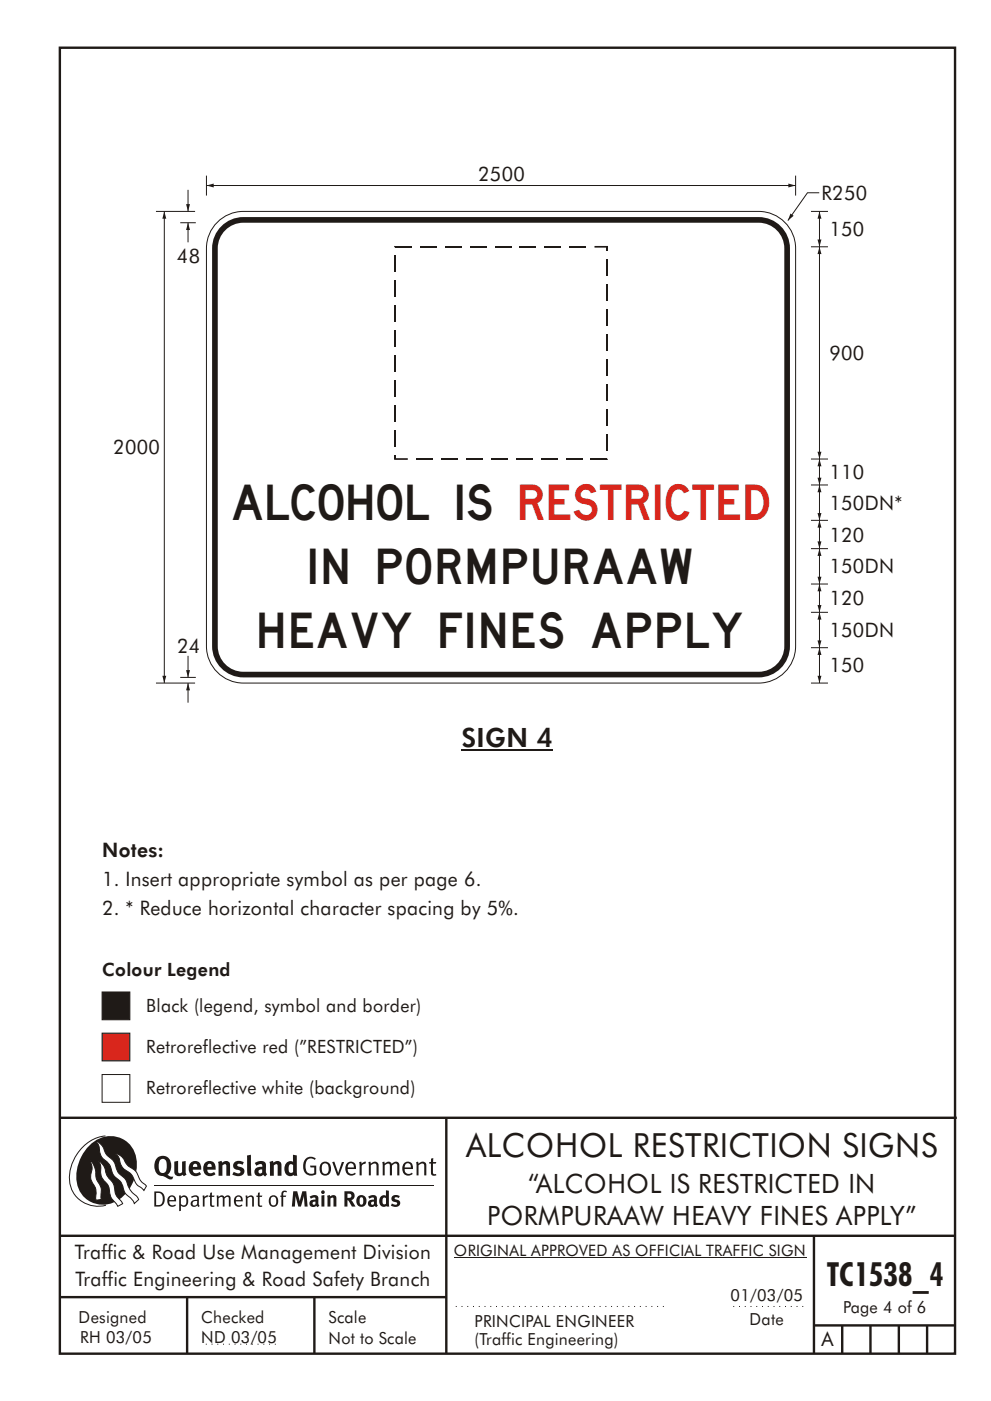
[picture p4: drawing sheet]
<svg xmlns="http://www.w3.org/2000/svg" width="210mm" height="297mm" viewBox="0 0 210 297" stroke-linecap="round" stroke-linejoin="round" font-family="sans-serif">
<g fill="none" stroke="#1f1a17" stroke-width=".51">
<path d="M12.7 10.1h189.9v276.9h-189.9zM12.7 237h190.3M94.7 236.9v50.1M12.7 262h190M12.7 275h82M39.7 275v12M66.7 275v12M172.7 262v25M172.7 281h30M178.7 281v6M184.7 281v6M190.7 281v6"/>
<path d="M196.7 281v6"/>
</g>
<path d="M96.7 277h45M155.6 277h14.9M43.7 285h15" fill="none" stroke="#1f1a17" stroke-width=".21" stroke-dasharray=".2 1" stroke-linecap="butt"/>
<path d="M96.3 266.7h74.7" fill="none" stroke="#1f1a17" stroke-width=".21"/>
<g fill="#1f1a17">
<path d="M64.9 245.6a1.61 1.61 0 0 1 2.1 0l-.2 .3a1.17 1.17 0 0 0-1.4-.2 1.17 1.17 0 0 0-.6 1.3 1.42 1.42 0 0 0 1.2 1.9l.7-.2v-1.2h-.8l-.1-.4h1.3v1.9a1.82 1.82 0 0 1-2.2-.1 1.82 1.82 0 0 1-.6-2.1l.2-.7z" fill-rule="evenodd"/>
<path d="M68.2 246.5a1.77 1.77 0 0 0 .4 2.7 1.39 1.39 0 0 0 1.4-.5 1.39 1.39 0 0 0 .2-1.5 1.19 1.19 0 0 0-2-.7zM68.5 246.8a.83 .83 0 0 1 1 .1 .83 .83 0 0 1 .2 1 .75 .75 0 0 1-.6 1 .75 .75 0 0 1-.8-.8v-.9z" fill-rule="evenodd"/>
<path d="M70.5 246.4l.4-.1 .8 2.4 .8-2.3h.5l-1.1 2.8h-.4z" fill-rule="evenodd"/>
<path d="M73.6 246.7a1.74 1.74 0 0 0 .5 2.5h.9l.5-.3-.2-.3a.89 .89 0 0 1-1.1 .2 .89 .89 0 0 1-.4-.9h1.7a1.15 1.15 0 0 0-.4-1.4 1.15 1.15 0 0 0-1.5 .2zM74 246.9a.67 .67 0 0 1 .8-.2 .67 .67 0 0 1 .3 .8h-1.3z" fill-rule="evenodd"/>
<path d="M76.2 246.4l.4-.1 .1 .4 .5-.4h.5l-.2 .5a.61 .61 0 0 0-.8 .6v1.8h-.4z" fill-rule="evenodd"/>
<path d="M78.1 246.4l.5-.1 .1 .4a.89 .89 0 0 1 .9-.4 .89 .89 0 0 1 .7 .7v2.2h-.4v-2.2l-.1-.2-.3-.1-.8 .4v2.1h-.4z" fill-rule="evenodd"/>
<path d="M81.1 246.4l.4-.1 .1 .4a.83 .83 0 0 1 .8-.4 .83 .83 0 0 1 .7 .5 .86 .86 0 0 1 .9-.5 .86 .86 0 0 1 .7 .7v2.2h-.4l-.1-2.3a.5 .5 0 0 0-.8 0l-.2 .2v2.1h-.5v-2.2l-.4-.3-.7 .4v2.1h-.4z" fill-rule="evenodd"/>
<path d="M85.7 246.7a1.74 1.74 0 0 0 .5 2.5h.9l.5-.3-.2-.3a.89 .89 0 0 1-1.1 .2 .89 .89 0 0 1-.4-.9h1.7a1.15 1.15 0 0 0-.5-1.4 1.15 1.15 0 0 0-1.4 .2zM86 246.9a.67 .67 0 0 1 .9-.2 .67 .67 0 0 1 .3 .8h-1.3z" fill-rule="evenodd"/>
<path d="M88.3 246.4l.4-.1 .1 .4a.89 .89 0 0 1 .9-.4 .89 .89 0 0 1 .8 .7v2.2h-.5v-2.2l-.1-.2-.3-.1-.8 .4v2.1h-.4z" fill-rule="evenodd"/>
<path d="M91.5 245.6l.4-.1v.9h.7l-.2 .3h-.5v2.1l.1 .1h.5l.1 .3a.71 .71 0 0 1-1.2-.6v-1.9h-.3v-.3h.3z" fill-rule="evenodd"/>
<path d="M37 246.3l.8-.2v2a.46 .46 0 0 0 .2 .6 .46 .46 0 0 0 .6-.2v-2.2l.8-.2v2.4l.2 .5-.6 .4-.2-.3a1.03 1.03 0 0 1-1.2 .2 1.03 1.03 0 0 1-.6-1z" fill-rule="evenodd"/>
<path d="M40.4 246.6a1.64 1.64 0 0 0 0 2.3 1.64 1.64 0 0 0 2.3 .1l-.4-.5a.78 .78 0 0 1-.9 .3 .78 .78 0 0 1-.5-.8h1.8a1.37 1.37 0 0 0-.6-1.6 1.37 1.37 0 0 0-1.7 .2zM41.1 246.9a.48 .48 0 0 1 .6-.1 .48 .48 0 0 1 .2 .6h-1z" fill-rule="evenodd"/>
<path d="M43.5 246.6a1.65 1.65 0 0 0-.2 2 1.65 1.65 0 0 0 1.9 .7l.5-.3-.3-.5a.78 .78 0 0 1-.9 .3 .78 .78 0 0 1-.5-.8h1.8a1.37 1.37 0 0 0-.6-1.6 1.37 1.37 0 0 0-1.7 .2zM44.1 246.9a.48 .48 0 0 1 .6-.1 .48 .48 0 0 1 .2 .6h-.9z" fill-rule="evenodd"/>
<path d="M46.3 246.3l.7-.2 .1 .4a.95 .95 0 0 1 1-.3 .95 .95 0 0 1 .7 .8v2.3h-.8v-2.3l-.3-.2-.5 .3v2.2h-.8z" fill-rule="evenodd"/>
<path d="M49.7 246.5a1.73 1.73 0 0 1 2-.1l-.2 .6-.6-.2a.42 .42 0 0 0-.6 .2l.2 .3a1.23 1.23 0 0 1 1.4 1 1.47 1.47 0 0 1-2.3 .9l-.3-.2 .3-.6 .7 .4a.47 .47 0 0 0 .7-.4 .87 .87 0 0 0-1-.5l-.4-.2-.1-.4z" fill-rule="evenodd"/>
<path d="M54.1 246.6l.3 .6 .3-.2a.62 .62 0 0 1 .9 0l.1 .4a1.21 1.21 0 0 0-1.4 .3 1.21 1.21 0 0 0-.1 1.3 1.19 1.19 0 0 0 1.6 .1l.5 .3 .4-.4-.3-.4v-1.4a.96 .96 0 0 0-1.3-1zM55 248l.6-.1v.7a.43 .43 0 0 1-.6 .1 .43 .43 0 0 1 0-.7z" fill-rule="evenodd"/>
<path d="M57.2 246.3l.7-.2 .1 .4a.95 .95 0 0 1 1-.3 .95 .95 0 0 1 .7 .8v2.3h-.8v-2.3l-.2-.2-.6 .3v2.2h-.8z" fill-rule="evenodd"/>
<path d="M62.2 244.8v1.5a1.29 1.29 0 0 0-1.4 .2 1.29 1.29 0 0 0-.5 1.3 1.24 1.24 0 0 0 .6 1.4 1.24 1.24 0 0 0 1.4-.1l.1 .2h.7l-.1-4.3zM61.5 246.9l.4-.1 .3 .2v1.5l-.3 .1a.48 .48 0 0 1-.6-.4 1.52 1.52 0 0 1 .2-1.3z" fill-rule="evenodd"/>
<path d="M52.4 245l.8-.2 .2 4.5h-.8l-.1-.2z" fill-rule="evenodd"/>
</g>
<path d="M22.4 240.8a9 9 0 0 0-7.4 10.9 6.2 6.2 0 0 0 7.5 3.8M32.7 251.4h59.4" fill="none" stroke="#1f1a17" stroke-width=".21"/>
<path d="M19.1 242.7a5.7 5.7 0 0 1 6.5-1.4 5.7 5.7 0 0 1 3.4 5.7 8.6 8.6 0 0 1-6.2 8.3 5.7 5.7 0 0 1-6.5-7 9.9 9.9 0 0 1 2.8-5.6z" fill-rule="evenodd" fill="#1f1a17"/>
<path d="M24.5 244.5a3.1 3.1 0 0 1 2.3 2.2l.7 .7a3.2 3.2 0 0 1 2 2.4l.4 .6 1.2 1.1-.6 .9-.2-.3a3.5 3.5 0 0 1-1.9-2.1 3.8 3.8 0 0 0-2.1-2.1 3.5 3.5 0 0 1-1-2.3zM20.4 241.9a3.4 3.4 0 0 1 1.9 2.5l.7 .8a3.3 3.3 0 0 1 1.7 2.6 4.4 4.4 0 0 0 1.7 2l.3 .3a6.1 6.1 0 0 0 2.5 3.7l.2 .5-.9 .9a6.1 6.1 0 0 0-1.9-2.2l-.4-.8a3.6 3.6 0 0 0-1.9-2.8l-.6-1a3.6 3.6 0 0 0-1.9-2.8 3.7 3.7 0 0 1-.8-2.4zM21 246.1a3.4 3.4 0 0 1 1.5 2.8l.6 .9a3.8 3.8 0 0 1 1.4 3.1l.3 .7 1.2 1.6-1 .6-.5-.8a3.2 3.2 0 0 1-1.3-2.8 4.3 4.3 0 0 0-1.4-2.2 4.7 4.7 0 0 1-.5-2.9zM19.2 246.1a5.1 5.1 0 0 1 1.2 3.7l.3 .7a3.1 3.1 0 0 1 .7 3l.1 .8-1.1 .2-.1-.8a3.5 3.5 0 0 0-.9-3.2 3.6 3.6 0 0 1 .1-2.6z" fill-rule="evenodd" fill="#fff" stroke="#1f1a17" stroke-width=".21"/>
<g fill="#1f1a17">
<path d="M33.4 245.5a2.51 2.51 0 0 0 .4 3.7l.8 .1a2.78 2.78 0 0 0 2 .7l.2-.5h-.6l-.7-.4a2.56 2.56 0 0 0 0-3.8 1.83 1.83 0 0 0-2.1 .2zM34 245.9a.87 .87 0 0 1 1 0 .87 .87 0 0 1 .4 .9v.4a1.17 1.17 0 0 1-.9 1.5l-.3-.1a2.38 2.38 0 0 1-.2-2.7z" fill-rule="evenodd"/>
<path d="M33.1 252.9v2.6a1.12 1.12 0 0 0 1.2-.3 1.12 1.12 0 0 0 .2-1.2l-.1-.5-.3-.4zM32.7 252.6h1.1a1.67 1.67 0 0 1 1.2 1.7 1.67 1.67 0 0 1-1.3 1.5h-1zM36.1 253.9l-.2 .5h1.1a.55 .55 0 0 0-.3-.6 .55 .55 0 0 0-.6 .1zM35.8 253.8a.95 .95 0 0 1 1.2-.2 .95 .95 0 0 1 .4 1.1h-1.5a.72 .72 0 0 0 .4 .8 .72 .72 0 0 0 .9-.2l.1 .3a1.15 1.15 0 0 1-1.5 0 1.15 1.15 0 0 1-.2-1.5zM38.4 254.1v1.2a.7 .7 0 0 0 .9 .1 .7 .7 0 0 0 .2-.9 .61 .61 0 0 0-.4-.7 .61 .61 0 0 0-.7 .3zM38 253.5l.3-.1 .1 .4a.95 .95 0 0 1 1.2-.2 .95 .95 0 0 1 .3 1.2 .92 .92 0 0 1-.5 1 .92 .92 0 0 1-1-.2v1.1l-.4 .1zM40.9 254.8a.5 .5 0 0 0 .2 .8 .5 .5 0 0 0 .7-.4v-.6zM40.5 253.7a1 1 0 0 1 1.7 .3v1.4l.2 .2-.2 .3-.3-.3a.78 .78 0 0 1-1.4-.1 .78 .78 0 0 1 .8-1.1h.5a.58 .58 0 0 0-.3-.7 .58 .58 0 0 0-.7 .3zM43 253.5l.3-.1 .1 .4 .3-.3 .5-.1-.2 .4a.52 .52 0 0 0-.6 .6v1.4h-.4zM44.6 252.9l.4-.1-.1 .7h.6l-.1 .3h-.5v1.5a.35 .35 0 0 0 .6 .3v.2a.57 .57 0 0 1-.6 .1 .57 .57 0 0 1-.3-.5v-1.6h-.3v-.3h.3zM45.9 253.5l.4-.1 .1 .4 .2-.2a.64 .64 0 0 1 1 .2 .7 .7 0 0 1 .8-.4 .7 .7 0 0 1 .5 .7v1.7h-.3v-1.7l-.3-.3-.7 .3v1.7h-.3v-1.6a.38 .38 0 0 0-.3-.5 .38 .38 0 0 0-.5 .2l-.1 .2v1.7h-.4zM50.2 253.9l-.2 .5h1.1a.55 .55 0 0 0-.2-.6 .55 .55 0 0 0-.7 .1zM49.9 253.8a.95 .95 0 0 1 1.2-.2 .95 .95 0 0 1 .4 1.1h-1.5a.72 .72 0 0 0 .4 .8 .72 .72 0 0 0 .9-.2l.1 .3a1.15 1.15 0 0 1-1.5 0 1.15 1.15 0 0 1-.2-1.5zM52.1 253.5l.3-.1 .1 .4a.72 .72 0 0 1 .8-.4 .72 .72 0 0 1 .6 .7v1.7h-.4v-1.6a.45 .45 0 0 0-.3-.5 .45 .45 0 0 0-.5 .3l-.2 .1v1.7h-.3zM54.7 252.9l.4-.1v.7h.6l-.1 .3h-.5v1.5a.35 .35 0 0 0 .5 .3v.2a.57 .57 0 0 1-.6 .1 .57 .57 0 0 1-.3-.5v-1.6h-.3v-.3h.3zM57.6 253.9l-.2 .7a.65 .65 0 0 0 .3 .8 .65 .65 0 0 0 .8-.2l.1-.1a.93 .93 0 0 0-.7-1.4zM57.3 253.7a1.12 1.12 0 0 1 1.4 .1 1.12 1.12 0 0 1 .3 1.4 1.01 1.01 0 0 1-1.3 .6 1.01 1.01 0 0 1-.7-1.2zM59.9 252.6l.5-.2 .5 .2-.1 .2-.4-.1-.3 .2v.6h.6l-.1 .3h-.5v2h-.4v-2h-.2v-.3h.2zM62.2 252.6l-.3 3.2h.7l.1-2.3 .6 2.3h.6l.6-2.3 .1 2.3h.7l-.3-3.2h-.9l-.5 2.1-.5-2.1zM65.7 253.7l.3 .5a.51 .51 0 0 1 .5-.4 .51 .51 0 0 1 .4 .4v.1a.88 .88 0 0 0-1.1 .4 .88 .88 0 0 0 .2 1.1 .9 .9 0 0 0 1.1-.2l.3 .3 .4-.3-.2-.3v-1.1a.87 .87 0 0 0-.5-.8 .87 .87 0 0 0-1 .1zM66.4 254.8h.5v.5l-.1 .1h-.3l-.2-.1zM68.2 253.5v2.3h.6v-2.4zM68.1 252.8a.4 .4 0 0 0 .8 0 .4 .4 0 0 0-.8 0zM69.4 253.5l.1 2.3h.6v-1.7a.33 .33 0 0 1 .4-.2 .33 .33 0 0 1 .3 .4v1.5h.6v-1.7a.75 .75 0 0 0-.6-.7 .75 .75 0 0 0-.8 .3v-.3zM73.1 252.6v3.2h.6v-1.3l.3 .2 .7 1.1h.7l-.9-1.4a.94 .94 0 0 0 .7-1 .94 .94 0 0 0-.9-.8zM73.7 253.1a.51 .51 0 0 1 .8 .1 .51 .51 0 0 1-.2 .7l-.6 .1zM75.9 253.7a1.19 1.19 0 0 0-.1 1.7 1.19 1.19 0 0 0 1.8 0 1.19 1.19 0 0 0-.1-1.6 1.19 1.19 0 0 0-1.6-.1zM76.5 253.9l.2-.1a.99 .99 0 0 1 0 1.6 1.06 1.06 0 0 1-.2-1.5zM78.1 253.7l.3 .5a.51 .51 0 0 1 .5-.4 .51 .51 0 0 1 .5 .4v.1a.88 .88 0 0 0-1.2 .4 .88 .88 0 0 0 .2 1.1 .9 .9 0 0 0 1.1-.2l.3 .3 .4-.3-.2-.3v-1.1a.87 .87 0 0 0-.5-.8 .87 .87 0 0 0-1 .1zM78.9 254.8h.4v.5l-.1 .1h-.3l-.1-.1zM81.9 252.4v1.1a1.2 1.2 0 0 0-1.4 .6 1.2 1.2 0 0 0 .2 1.4l.5 .4 .8-.2v.1h.6l-.1-3.3zM81.4 253.9l.5 .2-.1 1.2a.46 .46 0 0 1-.5-.1 .46 .46 0 0 1-.1-.5zM83.3 253.6a.79 .79 0 0 0-.1 .9 .79 .79 0 0 0 .9 .4 .33 .33 0 0 1 0 .5 .33 .33 0 0 1-.5 0l-.4-.2-.3 .4a1.15 1.15 0 0 0 1.2 .3 1.15 1.15 0 0 0 .8-1 1.49 1.49 0 0 0-1.2-.8 .4 .4 0 0 1 .3-.3 .4 .4 0 0 1 .4 .1l.2 .1 .2-.4a1.47 1.47 0 0 0-1.5 0z" fill-rule="evenodd"/>
</g>
<path d="M21.7 219h5.9v5.9h-5.9z" fill-rule="evenodd" fill="#d9261c" stroke="#1f1a17" stroke-width=".21"/>
<path d="M98 159h19.4" fill="none" stroke="#1f1a17" stroke-width=".26"/>
<path d="M21.7 210.3h5.9v5.9h-5.9z" fill-rule="evenodd" fill="#1f1a17" stroke="#1f1a17" stroke-width=".21"/>
<g fill="#fff" stroke="#1f1a17" stroke-width=".21">
<path d="M21.7 227.8h5.9v5.9h-5.9z" fill-rule="evenodd"/>
<path d="M46.1 47.1a7.8 7.8 0 0 1 5.5-2.3h109.4a7.8 7.8 0 0 1 7.8 7.8v84.4a7.8 7.8 0 0 1-7.8 7.8h-109.4a7.8 7.8 0 0 1-7.8-7.8v-84.4a7.8 7.8 0 0 1 2.3-5.5z" fill-rule="evenodd"/>
</g>
<path d="M47.3 47.7a6.6 6.6 0 0 1 4.3-1.7h109.4a6.6 6.6 0 0 1 6.6 6.6v84.4a6.6 6.6 0 0 1-6.6 6.6h-109.4a6.6 6.6 0 0 1-6.6-6.6v-84.4a6.6 6.6 0 0 1 2.3-4.9z" fill-rule="evenodd" fill="#1f1a17"/>
<path d="M47.8 48.8a5.4 5.4 0 0 1 3.8-1.6h109.4a5.4 5.4 0 0 1 5.4 5.4v84.4a5.4 5.4 0 0 1-5.4 5.4h-109.4a5.4 5.4 0 0 1-5.4-5.4v-84.4a5.4 5.4 0 0 1 1.6-3.8z" fill-rule="evenodd" fill="#fff"/>
<path d="M43.8 39.3h125" fill="none" stroke="#1f1a17" stroke-width=".21"/>
<g fill="#1f1a17">
<path d="M167.3 38.9l1.5 .4-1.5 .4 1.5-.4-1.5 .4z" fill-rule="evenodd"/>
<path d="M43.8 39.3l1.5-.4v.8z" fill-rule="evenodd"/>
</g>
<path d="M43.8 37.2v4.3" fill="none" stroke="#1f1a17" stroke-width=".21"/>
<path d="M83.8 52.3h3.5M89.1 52.3h3.5M94.4 52.3h3.5M99.7 52.3h3.5M105 52.3h3.5M110.3 52.3h3.5M115.5 52.3h3.6M120.8 52.3h3.6" fill="none" stroke="#1f1a17" stroke-width=".35"/>
<g fill="#1f1a17">
<path d="M126.1 52.1h2.7l.2 .2-.2-.2h.2l-.2 .4h-2.7z"/>
<path d="M128.6 52.3h.4v.9h-.4z"/>
</g>
<path d="M128.8 54.9v3.6M128.8 60.2v3.6M128.8 65.5v3.6M128.8 70.8v3.5M128.8 76.1v3.5M128.8 81.4v3.5M128.8 86.7v3.5M128.8 92v3.5" fill="none" stroke="#1f1a17" stroke-width=".35"/>
<path d="M128.6 97.3h.4l-.2 .2 .2-.2v.2z" fill="#1f1a17"/>
<path d="M88.3 97.3h3.5M93.6 97.3h3.5M98.9 97.3h3.5M104.2 97.3h3.5M109.4 97.3h3.6M114.7 97.3h3.6M120 97.3h3.6M125.3 97.3h3.5" fill="none" stroke="#1f1a17" stroke-width=".35"/>
<g fill="#1f1a17">
<path d="M83.6 97.3l.2-.2h2.7v.4h-2.7l-.2-.2 .2 .2h-.2z"/>
<path d="M83.6 96.5h.4v.8h-.4z"/>
</g>
<path d="M83.8 54.2v3.5M83.8 59.5v3.5M83.8 64.8v3.5M83.8 70.1v3.5M83.8 75.3v3.6M83.8 80.6v3.6M83.8 85.9v3.6M83.8 91.2v3.5" fill="none" stroke="#1f1a17" stroke-width=".35"/>
<path d="M83.6 52.1h.2l.2 .3h-.4l.2-.3-.2 .2z" fill="#1f1a17"/>
<path d="M168.8 37.2v4.3M173.8 40.9h-2.5l-4.1 5.9M172.1 137.3h3.6" fill="none" stroke="#1f1a17" stroke-width=".21"/>
<path d="M167.7 45.3l.7 .5-1.2 1 1.2-1-1.2 1z" fill-rule="evenodd" fill="#1f1a17"/>
<path d="M39.9 139.1v4.5" fill="none" stroke="#1f1a17" stroke-width=".21"/>
<path d="M39.5 142.1h.8l-.4 1.5 .4-1.5-.4 1.5z" fill-rule="evenodd" fill="#1f1a17"/>
<path d="M39.9 144.8v4.2" fill="none" stroke="#1f1a17" stroke-width=".21"/>
<path d="M39.9 144.8l.4 1.6h-.8z" fill-rule="evenodd" fill="#1f1a17"/>
<path d="M34.9 44.8v100M33.1 144.8h8.3M38.2 143.6h3.3" fill="none" stroke="#1f1a17" stroke-width=".21"/>
<g fill="#1f1a17">
<path d="M34.4 143.3h.9l-.4 1.5z" fill-rule="evenodd"/>
<path d="M34.9 44.8l.4 1.6h-.9z" fill-rule="evenodd"/>
</g>
<path d="M173.9 129.8v7.5" fill="none" stroke="#1f1a17" stroke-width=".21"/>
<g fill="#1f1a17">
<path d="M173.4 135.8h.9l-.4 1.5z" fill-rule="evenodd"/>
<path d="M173.9 129.8l.4 1.6h-.9z" fill-rule="evenodd"/>
</g>
<path d="M173.9 123.8v6" fill="none" stroke="#1f1a17" stroke-width=".21"/>
<g fill="#1f1a17">
<path d="M173.4 128.3h.9l-.4 1.5z" fill-rule="evenodd"/>
<path d="M173.9 123.8l.4 1.6h-.9z" fill-rule="evenodd"/>
</g>
<path d="M173.9 116.3v7.5M172.1 129.8h3.6M172.1 123.8h3.6" fill="none" stroke="#1f1a17" stroke-width=".21"/>
<g fill="#1f1a17">
<path d="M173.4 122.3h.9l-.4 1.5z" fill-rule="evenodd"/>
<path d="M173.9 116.3l.4 1.6h-.9z" fill-rule="evenodd"/>
</g>
<path d="M172.1 116.3h3.6M173.9 137.3v7.5" fill="none" stroke="#1f1a17" stroke-width=".21"/>
<g fill="#1f1a17">
<path d="M173.4 143.3h.9l-.4 1.5z" fill-rule="evenodd"/>
<path d="M173.9 137.3l.4 1.6h-.9z" fill-rule="evenodd"/>
</g>
<path d="M173.9 52.3v45M172.1 144.8h3.6" fill="none" stroke="#1f1a17" stroke-width=".21"/>
<g fill="#1f1a17">
<path d="M173.4 95.8h.9l-.4 1.5z" fill-rule="evenodd"/>
<path d="M173.9 52.3l.4 1.6h-.9z" fill-rule="evenodd"/>
</g>
<path d="M33.1 44.8h8.3M39.9 40.3v4.5M172.1 97.3h3.6" fill="none" stroke="#1f1a17" stroke-width=".21"/>
<path d="M39.5 43.3h.8l-.4 1.5 .4-1.5-.4 1.5z" fill-rule="evenodd" fill="#1f1a17"/>
<path d="M39.9 47.2v4.2" fill="none" stroke="#1f1a17" stroke-width=".21"/>
<path d="M39.9 47.2l.4 1.6h-.8z" fill-rule="evenodd" fill="#1f1a17"/>
<path d="M38.2 47.2h3.3M173.9 110.3v6" fill="none" stroke="#1f1a17" stroke-width=".21"/>
<g fill="#1f1a17">
<path d="M173.4 114.8h.9l-.4 1.5z" fill-rule="evenodd"/>
<path d="M173.9 110.3l.4 1.6h-.9z" fill-rule="evenodd"/>
</g>
<path d="M172.1 110.3h3.6M173.9 102.8v7.5" fill="none" stroke="#1f1a17" stroke-width=".21"/>
<g fill="#1f1a17">
<path d="M173.4 108.8h.9l-.4 1.5z" fill-rule="evenodd"/>
<path d="M173.9 102.8l.4 1.6h-.9z" fill-rule="evenodd"/>
</g>
<path d="M173.9 97.3v5.5M172.1 102.8h3.6" fill="none" stroke="#1f1a17" stroke-width=".21"/>
<g fill="#1f1a17">
<path d="M173.4 101.3h.9l-.4 1.5z" fill-rule="evenodd"/>
<path d="M173.9 97.3l.4 1.6h-.9z" fill-rule="evenodd"/>
</g>
<path d="M172.1 44.8h3.6M173.9 44.8v7.5" fill="none" stroke="#1f1a17" stroke-width=".21"/>
<g fill="#1f1a17">
<path d="M173.4 50.8h.9l-.4 1.5z" fill-rule="evenodd"/>
<path d="M173.9 44.8l.4 1.6h-.9z" fill-rule="evenodd"/>
</g>
<path d="M172.1 52.3h3.6" fill="none" stroke="#1f1a17" stroke-width=".21"/>
<g font-size="7.5" fill="#1f1a17">
<text x="49.4" y="110.3">ALCOHOL IS RESTRICTED</text>
<text x="65.8" y="123.8">IN PORMPURAAW</text>
<text x="55.1" y="137.3">HEAVY FINES APPLY</text>
</g>
<g font-size="7.1" fill="#1f1a17">
<text x="98.9" y="245.4">ALCOHOL RESTRICTION SIGNS</text>
<text x="175.4" y="272.6">TC1538_4</text>
</g>
<g font-size="5.6" fill="#1f1a17">
<text x="98" y="158.3">SIGN 4</text>
<text x="112.1" y="253">“ALCOHOL IS RESTRICTED IN</text>
<text x="103.4" y="259.8">PORMPURAAW HEAVY FINES APPLY”</text>
</g>
<g font-size="4.2" fill="#1f1a17">
<text x="101.4" y="38.3">2500</text>
<text x="174.3" y="42.4">R250</text>
<text x="176" y="50.1">150</text>
<text x="37.5" y="55.7">48</text>
<text x="176" y="76.3">900</text>
<text x="24" y="96.3">2000</text>
<text x="176" y="101.6">110</text>
<text x="176" y="108.1">150DN*</text>
<text x="176" y="114.8">120</text>
<text x="176" y="121.6">150DN</text>
<text x="176" y="128.3">120</text>
<text x="176" y="135.1">150DN</text>
<text x="37.6" y="138.4">24</text>
<text x="176" y="142.6">150</text>
<text x="21.7" y="181.8">Notes:</text>
<text x="21.7" y="187.8">1. Insert appropriate symbol as per page 6.</text>
<text x="21.7" y="193.9">2. * Reduce horizontal character spacing by 5%.</text>
<text x="15.9" y="267">Traffic &amp; Road Use Management Division</text>
<text x="16" y="272.6">Traffic Engineering &amp; Road Safety Branch</text>
<text x="174.3" y="285.4">A</text>
</g>
<g font-size="3.9" fill="#1f1a17">
<text x="21.7" y="207">Colour Legend</text>
<text x="31" y="214.5">Black (legend, symbol and border)</text>
<text x="31" y="223.2">Retroreflective red (”RESTRICTED”)</text>
<text x="31" y="232">Retroreflective white (background)</text>
</g>
<g font-size="3.5" fill="#1f1a17">
<text x="155" y="275.9">01/03/05</text>
<text x="16.7" y="280.5">Designed</text>
<text x="42.7" y="280.5">Checked</text>
<text x="69.7" y="280.5">Scale</text>
<text x="100.7" y="281.4">PRINCIPAL ENGINEER</text>
<text x="159" y="281">Date</text>
<text x="178.9" y="278.5">Page 4 of 6</text>
<text x="17" y="284.8">RH 03/05</text>
<text x="42.7" y="284.8">ND 03/05</text>
<text x="69.7" y="285">Not to Scale</text>
<text x="100.7" y="285.1">(Traffic Engineering)</text>
</g>
<text font-size="3.4" fill="#1f1a17" x="96.3" y="266.3">ORIGINAL APPROVED AS OFFICIAL TRAFFIC SIGN</text>
</svg>
